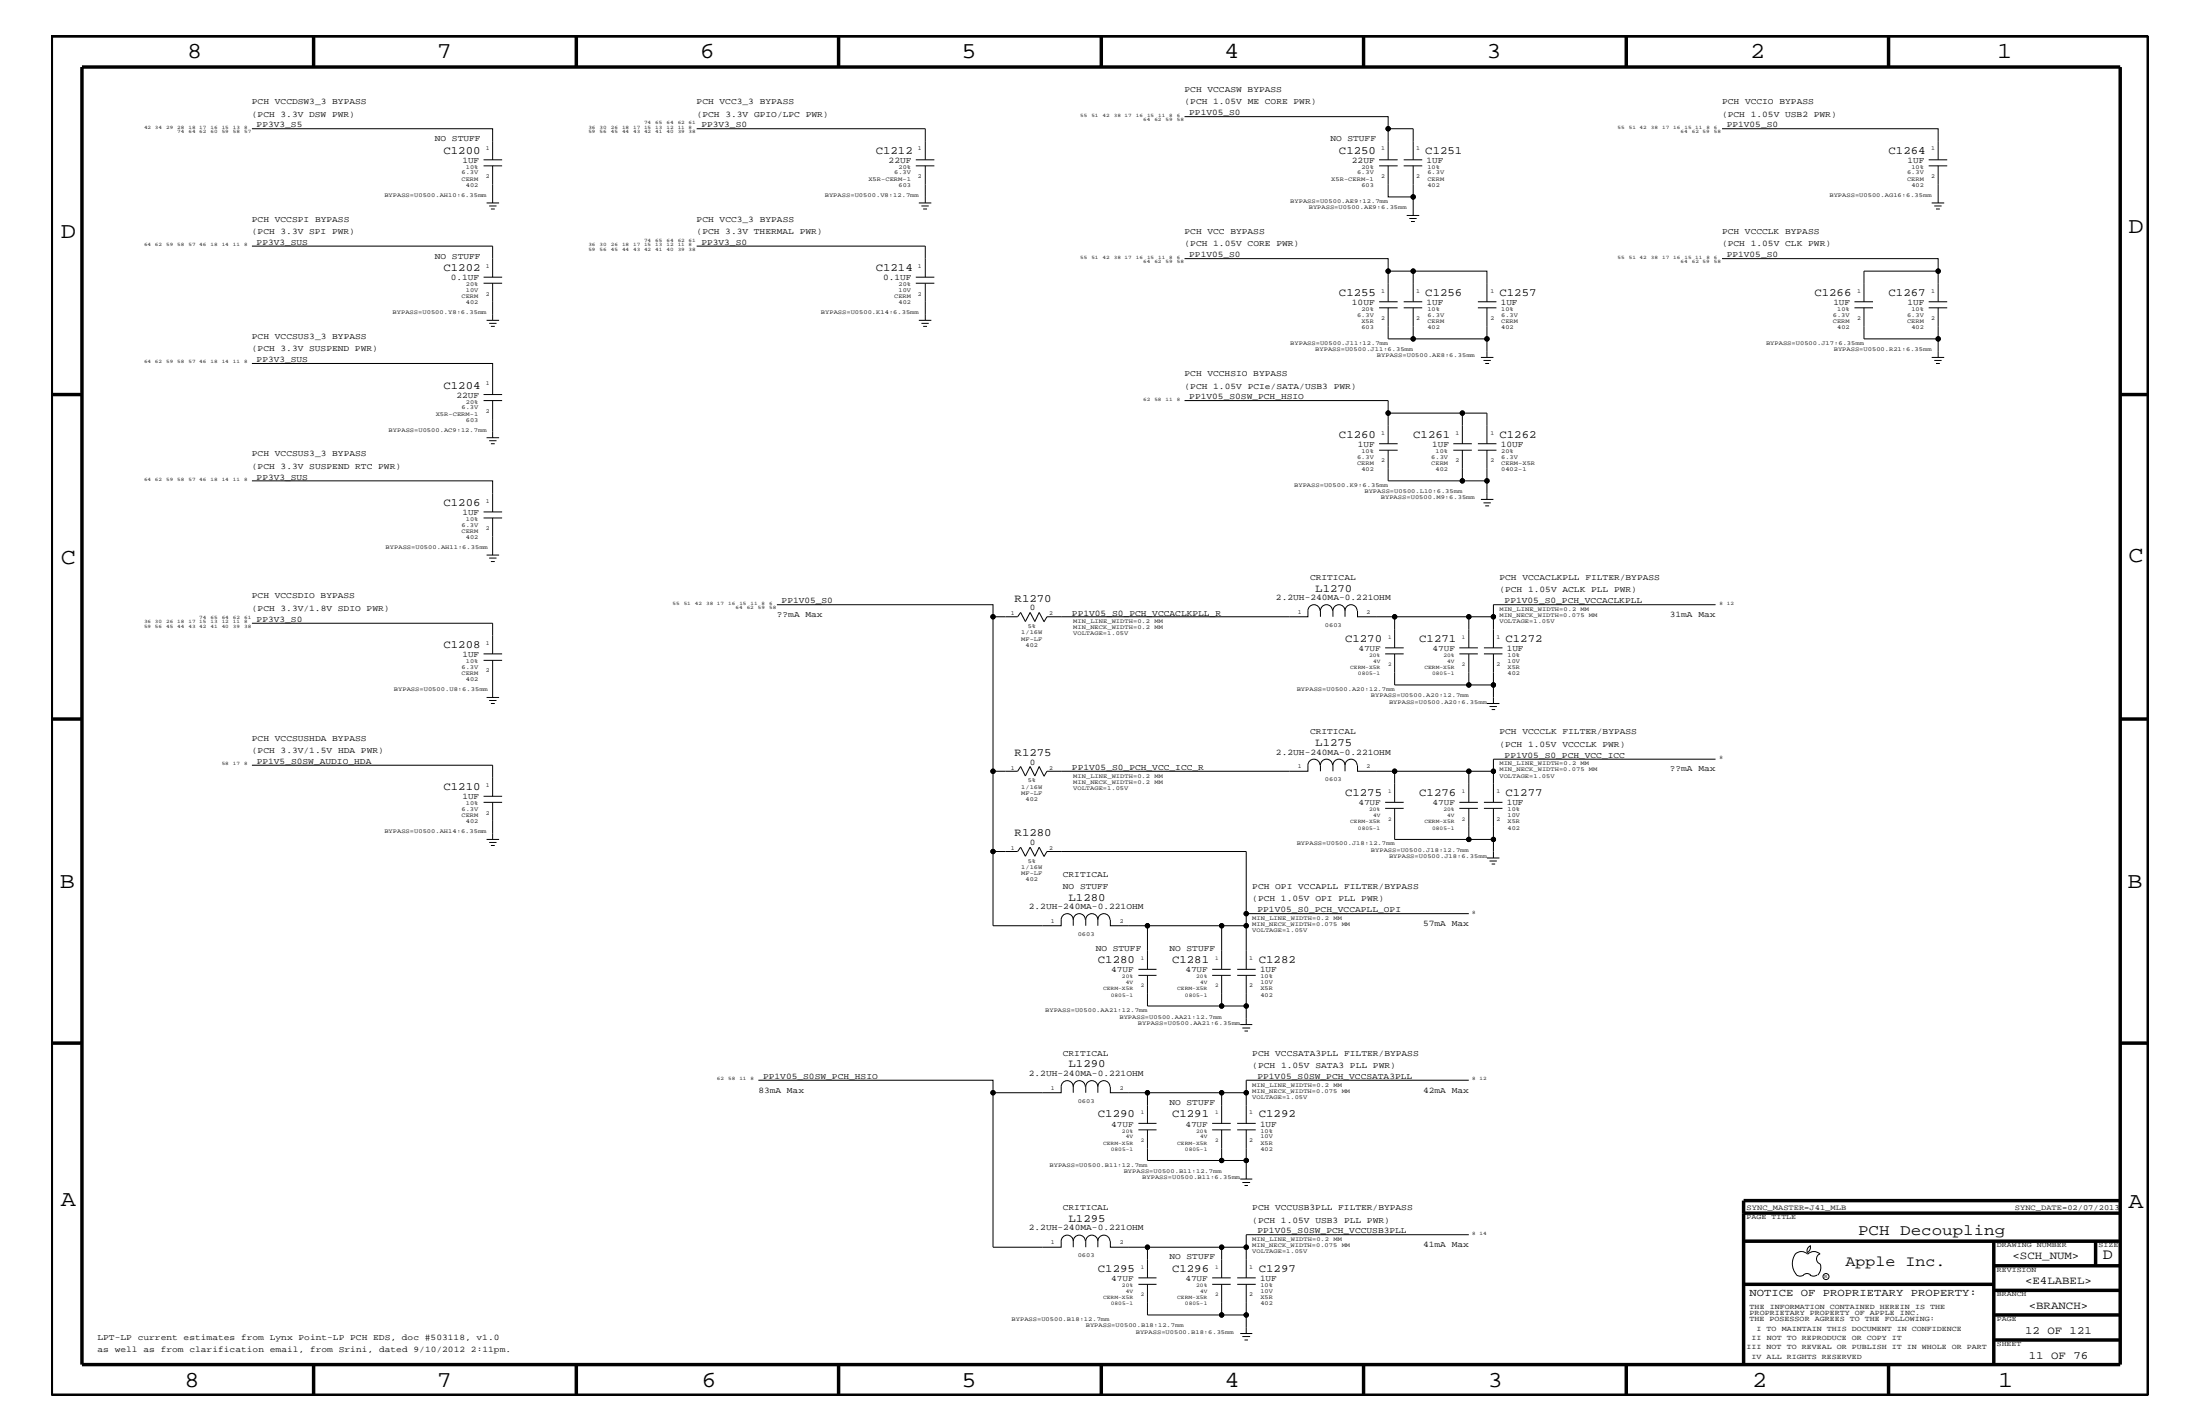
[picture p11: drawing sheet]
<svg xmlns="http://www.w3.org/2000/svg" width="432mm" height="279mm" viewBox="0 0 432 279" stroke-linecap="round" stroke-linejoin="round" font-family="sans-serif">
<g fill="none" stroke="#000" stroke-width=".2">
<path d="M49.4 25.3h47.3v6.1M94.9 32.5h3.7M94.9 31.4h3.7M95.5 39.8h2.5M96.7 32.5v7.3M136.7 25.3h44.9v6.1M179.7 32.5h3.7M179.7 31.4h3.7M180.3 39.8h2.5M181.6 32.5v7.3M232.5 22.9h40v2.4M270.7 32.5h3.6"/>
<path d="M270.7 31.4h3.6M272.5 32.5v6.1h4.9M272.5 31.4v-6.1h4.9v6.1M275.5 32.5h3.6M275.5 31.4h3.6M277.4 32.5v9.8M338 25.3h42.4v6.1M378.5 32.5h3.7M378.5 31.4h3.7M379.1 39.8h2.5M380.4 32.5v7.3M49.4 48.3h47.3v6.1"/>
<path d="M94.9 55.6h3.7M94.9 54.4h3.7M96 40.4h1.5M96.4 41h.7M96.7 55.6v7.3M136.7 48.3h44.9v6.1M179.7 55.6h3.7M179.7 54.4h3.7M180.8 40.4h1.5M181.2 41h.7M181.6 55.6v7.3M232.5 50.7h40v8.5"/>
<path d="M270.7 59.2h3.6M272.5 53.2h4.9v6M275.5 59.2h3.6M276.1 42.3h2.5M276.6 42.9h1.4M276.9 43.5h.8M277.4 53.2h14.4v6M290.1 59.2h3.6M338 50.7h42.4v2.5M364 59.2h3.6M365.8 59.2v-6h14.6v6M378.5 59.2h3.7"/>
<path d="M379.6 40.4h1.5M380 41h.7M49.4 71.3h47.3v6.1M94.9 78.6h3.7M94.9 77.4h3.7M95.5 62.9h2.5M96 63.4h1.5M96.4 64h.7M96.7 78.6v7.3M180.3 62.9h2.5M180.8 63.4h1.5M181.2 64h.7"/>
<path d="M232.5 78.6h40v8.5M270.7 60.4h3.6M272.5 60.4v6.1h4.9M275.5 60.4h3.6M277.4 60.4v6.1h14.4M290.1 60.4h3.6M290.7 70.1h2.4M291.2 70.7h1.4M291.5 71.3h.8M291.8 60.4v9.7M364 60.4h3.6M365.8 60.4v6.1h14.6"/>
<path d="M378.5 60.4h3.7M379.1 70.1h2.5M379.6 70.7h1.5M380 71.3h.7M380.4 60.4v9.7M49.4 94.3h47.3v6.1M95.5 85.9h2.5M96 86.5h1.5M96.4 87.1h.7M270.7 88.3h3.6M270.7 87.1h3.6M272.5 88.3v6h14.5"/>
<path d="M272.5 81.1h14.5M285.2 88.3h3.7M285.2 87.1h3.7M287 88.3v6h4.8M287 87.1v-6h4.8v6M290.1 87.1h3.6M290.1 88.3h3.6M290.7 98h2.4M291.2 98.7h1.4M291.5 99.3h.8M291.8 88.3v9.7M94.9 101.6h3.7"/>
<path d="M94.9 100.4h3.7M95.5 108.9h2.5M96 109.5h1.5M96.4 110.2h.7M96.7 101.6v7.3M152.5 118.6h42.4v2.4h4.8l.6-.8 1 1.7 .9-1.7 .9 1.7 .9-1.7 .9 1.7M259.1 119.8a1.19 1.19 0 0 0-1.2-1.2 1.19 1.19 0 0 0-1.2 1.2v1.2h-51.2l-.6 1M261.5 119.8a1.19 1.19 0 0 0-1.1-1.2 1.19 1.19 0 0 0-1.2 1.2v1.2M264 119.8a1.19 1.19 0 0 1 1.2-1.2 1.19 1.19 0 0 1 1.2 1.2M264 119.8a1.19 1.19 0 0 0-1.2-1.2 1.19 1.19 0 0 0-1.2 1.2v1.2M264 119.8v1.2M266.4 119.8v1.2h7.3"/>
<path d="M336.7 118.6h-43.6v2.4M49.4 122.3h47.3v6M94.9 129.6h3.7M94.9 128.3h3.7M95.5 136.8h2.5M96 137.4h1.5M96.4 138h.7M96.7 129.6v7.2M194.9 121v30.3M271.9 128.3h3.6M271.9 127.1h3.6M273.7 121h14.6v6.1"/>
<path d="M273.7 121v6.1M273.7 128.3v6.1h14.6M286.4 128.3h3.7M286.4 127.1h3.7M288.3 121h4.8v6.1M288.3 128.3v6.1h4.8M291.3 127.1h3.6M291.3 128.3h3.6M291.8 138h2.5M292.4 138.6h1.4M292.8 139.2h.7M293.1 128.3v9.7"/>
<path d="M49.4 150.1h47.3v6.1M94.9 157.4h3.7M94.9 156.2h3.7M96.7 157.4v7.3M194.9 151.3v15.8h4.8l.6-.9 1 1.8 .9-1.8 .9 1.8 .9-1.8 .9 1.8M194.9 151.3h4.8l.6-.9 1 1.9 .9-1.9 .9 1.9 .9-1.9 .9 1.9M259.1 150.1a1.19 1.19 0 0 0-1.2-1.1 1.19 1.19 0 0 0-1.2 1.1v1.2h-51.2l-.6 1M261.5 150.1a1.19 1.19 0 0 0-1.1-1.1 1.19 1.19 0 0 0-1.2 1.1v1.2M264 150.1a1.19 1.19 0 0 1 1.2-1.1 1.19 1.19 0 0 1 1.2 1.1M264 150.1a1.19 1.19 0 0 0-1.2-1.1 1.19 1.19 0 0 0-1.2 1.1v1.2M264 150.1v1.2M266.4 150.1v1.2h7.3"/>
<path d="M271.9 158.6h3.6M271.9 157.4h3.6M273.7 151.3h14.6v6.1M273.7 158.6v6.1h14.6M273.7 151.3v6.1M286.4 158.6h3.7M286.4 157.4h3.7M288.3 151.3h4.8v6.1M288.3 158.6v6.1h4.8M291.3 157.4h3.6M291.3 158.6h3.6M293.1 158.6v9.7"/>
<path d="M336.7 149h-43.6v2.3M95.5 164.7h2.5M96 165.3h1.5M96.4 165.9h.7M194.9 167.1v14.5h13.4v-1.1a1.19 1.19 0 0 1 1.2-1.2 1.19 1.19 0 0 1 1.2 1.2M204.9 168.1l.6-1h39.1v14.5M244.6 179.3h43.7M291.8 168.3h2.5M292.4 168.9h1.4M292.8 169.5h.7M210.7 180.5a1.19 1.19 0 0 1 1.1-1.2 1.19 1.19 0 0 1 1.2 1.2M210.7 180.5v1.1"/>
<path d="M215.5 180.5a1.19 1.19 0 0 0-1.2-1.2 1.19 1.19 0 0 0-1.2 1.2v1.1M215.5 180.5v1.1M215.5 180.5a1.19 1.19 0 0 1 1.2-1.2 1.19 1.19 0 0 1 1.1 1.2M217.9 180.5v1.1h7.3M223.4 190.2h3.6M223.4 191.4h3.6M225.2 181.6h14.6v8.6M225.2 181.6v8.6M225.2 191.4v6h14.6M237.9 191.4h3.7M237.9 190.2h3.7M239.8 191.4v6h4.8"/>
<path d="M239.8 181.6h4.8v8.6M242.8 190.2h3.7M242.8 191.4h3.7M244.6 191.4v9.6M148.8 211.9h46.1v2.5h13.4v-1.2a1.19 1.19 0 0 1 1.2-1.2 1.19 1.19 0 0 1 1.2 1.2M194.9 214.4v30.3h13.4v-1.2a1.19 1.19 0 0 1 1.2-1.2 1.19 1.19 0 0 1 1.2 1.2M210.7 213.2a1.19 1.19 0 0 1 1.1-1.2 1.19 1.19 0 0 1 1.2 1.2M210.7 213.2v1.2M215.5 213.2a1.19 1.19 0 0 0-1.2-1.2 1.19 1.19 0 0 0-1.2 1.2v1.2M215.5 213.2v1.2M215.5 213.2a1.19 1.19 0 0 1 1.2-1.2 1.19 1.19 0 0 1 1.1 1.2M217.9 213.2v1.2h7.3"/>
<path d="M225.2 214.4h14.6v6M225.2 214.4v6M239.8 214.4h4.8v6M243.4 201h2.4M243.8 201.7h1.6M244.3 202.3h.6M288.3 211.9h-43.7v2.5M223.4 220.4h3.6M223.4 221.7h3.6M225.2 221.7v6h14.6M237.9 221.7h3.7M237.9 220.4h3.7"/>
<path d="M239.8 221.7v6h4.8M242.8 220.4h3.7M242.8 221.7h3.7M243.4 231.3h2.4M243.8 232h1.6M244.3 232.6h.6M244.6 221.7v9.6M210.7 243.5a1.19 1.19 0 0 1 1.1-1.2 1.19 1.19 0 0 1 1.2 1.2M210.7 243.5v1.2M215.5 243.5a1.19 1.19 0 0 0-1.2-1.2 1.19 1.19 0 0 0-1.2 1.2v1.2M215.5 243.5v1.2M215.5 243.5a1.19 1.19 0 0 1 1.2-1.2 1.19 1.19 0 0 1 1.1 1.2"/>
<path d="M217.9 243.5v1.2h7.3v6M223.4 250.7h3.6M223.4 252h3.6M225.2 244.7h14.6M225.2 252v6h14.6M237.9 252h3.7M237.9 250.7h3.7M239.8 252v6h4.8M239.8 250.7v-6h4.8v6M242.8 250.7h3.7M242.8 252h3.7M244.6 252v9.6"/>
<path d="M288.3 242.3h-43.7v2.4M352.3 246.1a1.69 1.69 0 0 1 2.5 0M352.4 246a3.3 3.3 0 0 0 .2 4.1M352.6 250.2l.7 .2 .7-.2M354 250.2l.7-.3 .7 .3M354.8 246.1a1.69 1.69 0 0 1 2.4 0M355.2 250.2l.7 .2 .7-.2M355.3 244.4v.3a1.18 1.18 0 0 1-.6 1.1M355.4 244.4a.99 .99 0 0 0-.6 1.4M357.2 246a1.04 1.04 0 0 0-.7 1 1.04 1.04 0 0 0 .7 1M357.3 248l.1 .7a2.11 2.11 0 0 1-.6 1.5M243.4 261.6h2.4"/>
<path d="M243.8 262.2h1.6M244.3 262.9h.6"/>
<circle cx="272.5" cy="25.3" r=".42"/>
<circle cx="277.4" cy="38.6" r=".42"/>
<circle cx="272.5" cy="53.2" r=".42"/>
<circle cx="277.4" cy="53.2" r=".42"/>
<circle cx="380.4" cy="53.2" r=".42"/>
<circle cx="277.4" cy="66.5" r=".42"/>
<circle cx="291.8" cy="66.5" r=".42"/>
<circle cx="380.4" cy="66.5" r=".42"/>
<circle cx="272.5" cy="81.1" r=".42"/>
<circle cx="287" cy="81.1" r=".42"/>
<circle cx="287" cy="94.3" r=".42"/>
<circle cx="291.8" cy="94.3" r=".42"/>
<circle cx="194.9" cy="121" r=".42"/>
<circle cx="273.7" cy="121" r=".42"/>
<circle cx="288.3" cy="121" r=".42"/>
<circle cx="288.3" cy="134.4" r=".42"/>
<circle cx="293.1" cy="134.4" r=".42"/>
<circle cx="293.1" cy="121" r=".42"/>
<circle cx="194.9" cy="151.3" r=".42"/>
<circle cx="273.7" cy="151.3" r=".42"/>
<circle cx="288.3" cy="151.3" r=".42"/>
<circle cx="293.1" cy="151.3" r=".42"/>
<circle cx="194.9" cy="167.1" r=".42"/>
<circle cx="244.6" cy="179.3" r=".42"/>
<circle cx="288.3" cy="164.7" r=".42"/>
<circle cx="293.1" cy="164.7" r=".42"/>
<circle cx="225.2" cy="181.6" r=".42"/>
<circle cx="239.8" cy="181.6" r=".42"/>
<circle cx="239.8" cy="197.4" r=".42"/>
<circle cx="244.6" cy="181.6" r=".42"/>
<circle cx="244.6" cy="197.4" r=".42"/>
<circle cx="194.9" cy="214.4" r=".42"/>
<circle cx="225.2" cy="214.4" r=".42"/>
<circle cx="239.8" cy="214.4" r=".42"/>
<circle cx="244.6" cy="214.4" r=".42"/>
<circle cx="239.8" cy="227.7" r=".42"/>
<circle cx="244.6" cy="227.7" r=".42"/>
<circle cx="225.2" cy="244.7" r=".42"/>
<circle cx="239.8" cy="258" r=".42"/>
<circle cx="239.8" cy="244.7" r=".42"/>
<circle cx="244.6" cy="244.7" r=".42"/>
<circle cx="244.6" cy="258" r=".42"/>
<circle cx="358.4" cy="250.5" r=".59"/>
</g>
<g fill="none" stroke="#000" stroke-width=".68" stroke-linecap="butt">
<path d="M10.1 7.1h411.5v266.7h-411.5zM16.1 13.2h400v254.5h-400zM61.6 7.1v6.1M113.1 7.1v6.1M164.6 7.1v6.1M216.2 7.1v6.1M267.6 7.1v6.1M319.2 7.1v6.1M370.7 7.1v6.1M10.1 77.4h6M416.1 77.4h5.5M10.1 141.1h6"/>
<path d="M416.1 141.1h5.5M10.1 204.7h6M416.1 204.7h5.5M342.2 238h73.9M416.1 235.6h-73.9v32.1M342.2 243.5h73.9M342.2 252h49.1M391.3 258h24.8M391.3 253.2h24.8M391.3 248.4h24.8M391.3 243.5v24.2M411.3 243.5v4.9"/>
<path d="M61.6 267.7v6.1M113.1 267.7v6.1M164.6 267.7v6.1M216.2 268v5.8M267.6 267.7v6.1M319.2 267.7v6.1M370.7 267.7v6.1M391.3 262.9h24.8"/>
</g>
<g fill="#000">
<circle cx="272.5" cy="25.3" r=".42"/>
<circle cx="277.4" cy="38.6" r=".42"/>
<circle cx="272.5" cy="53.2" r=".42"/>
<circle cx="277.4" cy="53.2" r=".42"/>
<circle cx="380.4" cy="53.2" r=".42"/>
<circle cx="277.4" cy="66.5" r=".42"/>
<circle cx="291.8" cy="66.5" r=".42"/>
<circle cx="380.4" cy="66.5" r=".42"/>
<circle cx="272.5" cy="81.1" r=".42"/>
<circle cx="287" cy="81.1" r=".42"/>
<circle cx="287" cy="94.3" r=".42"/>
<circle cx="291.8" cy="94.3" r=".42"/>
<circle cx="194.9" cy="121" r=".42"/>
<circle cx="273.7" cy="121" r=".42"/>
<circle cx="288.3" cy="121" r=".42"/>
<circle cx="288.3" cy="134.4" r=".42"/>
<circle cx="293.1" cy="134.4" r=".42"/>
<circle cx="293.1" cy="121" r=".42"/>
<circle cx="194.9" cy="151.3" r=".42"/>
<circle cx="273.7" cy="151.3" r=".42"/>
<circle cx="288.3" cy="151.3" r=".42"/>
<circle cx="293.1" cy="151.3" r=".42"/>
<circle cx="194.9" cy="167.1" r=".42"/>
<circle cx="244.6" cy="179.3" r=".42"/>
<circle cx="288.3" cy="164.7" r=".42"/>
<circle cx="293.1" cy="164.7" r=".42"/>
<circle cx="225.2" cy="181.6" r=".42"/>
<circle cx="239.8" cy="181.6" r=".42"/>
<circle cx="239.8" cy="197.4" r=".42"/>
<circle cx="244.6" cy="181.6" r=".42"/>
<circle cx="244.6" cy="197.4" r=".42"/>
<circle cx="194.9" cy="214.4" r=".42"/>
<circle cx="225.2" cy="214.4" r=".42"/>
<circle cx="239.8" cy="214.4" r=".42"/>
<circle cx="244.6" cy="214.4" r=".42"/>
<circle cx="239.8" cy="227.7" r=".42"/>
<circle cx="244.6" cy="227.7" r=".42"/>
<circle cx="225.2" cy="244.7" r=".42"/>
<circle cx="239.8" cy="258" r=".42"/>
<circle cx="239.8" cy="244.7" r=".42"/>
<circle cx="244.6" cy="244.7" r=".42"/>
<circle cx="244.6" cy="258" r=".42"/>
</g>
<g font-size="4.5">
<text x="36.7" y="11.5">8</text>
<text x="85.8" y="11.5">7</text>
<text x="137.3" y="11.5">6</text>
<text x="188.7" y="11.5">5</text>
<text x="240.3" y="11.5">4</text>
<text x="291.8" y="11.5">3</text>
<text x="343.5" y="11.5">2</text>
<text x="392" y="11.5">1</text>
<text x="11.9" y="46.8">D</text>
<text x="417.7" y="45.7">D</text>
<text x="11.9" y="110.6">C</text>
<text x="417.8" y="110.3">C</text>
<text x="11.8" y="174.3">B</text>
<text x="417.6" y="174.2">B</text>
<text x="11.9" y="236.7">A</text>
<text x="417.8" y="237.1">A</text>
<text x="36.2" y="272.1">8</text>
<text x="85.8" y="272.1">7</text>
<text x="137.7" y="272.1">6</text>
<text x="188.7" y="272.1">5</text>
<text x="240.4" y="272.1">4</text>
<text x="292" y="272.1">3</text>
<text x="343.9" y="272.1">2</text>
<text x="392.2" y="272.1">1</text>
</g>
<g font-size="3">
<text x="364.7" y="242.3">PCH Decoupling</text>
<text x="362.2" y="248.4">Apple Inc.</text>
<text x="412.7" y="247.1">D</text>
</g>
<g font-size="2.2">
<text x="87" y="30.2">C1200</text>
<text x="171.9" y="30.2">C1212</text>
<text x="262.8" y="30.2">C1250</text>
<text x="279.7" y="30.2">C1251</text>
<text x="370.7" y="30.2">C1264</text>
<text x="87" y="53.2">C1202</text>
<text x="171.9" y="53.2">C1214</text>
<text x="262.8" y="58">C1255</text>
<text x="279.7" y="58">C1256</text>
<text x="294.3" y="58">C1257</text>
<text x="356.1" y="58">C1266</text>
<text x="370.7" y="58">C1267</text>
<text x="87" y="76.2">C1204</text>
<text x="262.8" y="85.9">C1260</text>
<text x="277.4" y="85.9">C1261</text>
<text x="294.3" y="85.9">C1262</text>
<text x="87" y="99.3">C1206</text>
<text x="199.1" y="118.1">R1270</text>
<text x="258.1" y="116.1">L1270</text>
<text x="264" y="125.9">C1270</text>
<text x="278.6" y="125.9">C1271</text>
<text x="295.5" y="125.9">C1272</text>
<text x="87" y="127.1">C1208</text>
<text x="199.1" y="148.4">R1275</text>
<text x="258.1" y="146.4">L1275</text>
<text x="87" y="155">C1210</text>
<text x="264" y="156.2">C1275</text>
<text x="278.6" y="156.2">C1276</text>
<text x="295.5" y="156.2">C1277</text>
<text x="199.1" y="164.1">R1280</text>
<text x="209.7" y="176.7">L1280</text>
<text x="215.5" y="188.9">C1280</text>
<text x="230" y="188.9">C1281</text>
<text x="247.1" y="188.9">C1282</text>
<text x="209.7" y="209.4">L1290</text>
<text x="215.5" y="219.2">C1290</text>
<text x="230" y="219.2">C1291</text>
<text x="247.1" y="219.2">C1292</text>
<text x="209.7" y="239.7">L1295</text>
<text x="215.5" y="249.5">C1295</text>
<text x="230" y="249.5">C1296</text>
<text x="247.1" y="249.5">C1297</text>
<text x="395" y="247.1">&lt;SCH_NUM&gt;</text>
<text x="397.5" y="252">&lt;E4LABEL&gt;</text>
<text x="398.2" y="256.8">&lt;BRANCH&gt;</text>
<text x="397.5" y="261.6">12 OF 121</text>
<text x="398.2" y="266.6">11 OF 76</text>
</g>
<text font-size="2.1" x="343.4" y="254.4">NOTICE OF PROPRIETARY PROPERTY:</text>
<g font-size="1.7">
<text x="232.5" y="18">PCH VCCASW BYPASS</text>
<text x="49.4" y="22.9">(PCH 3.3V DSW PWR)</text>
<text x="49.4" y="20.4">PCH VCCDSW3_3 BYPASS</text>
<text x="136.7" y="20.4">PCH VCC3_3 BYPASS</text>
<text x="136.7" y="22.9">(PCH 3.3V GPIO/LPC PWR)</text>
<text x="232.5" y="20.4">(PCH 1.05V ME CORE PWR)</text>
<text x="233.4" y="22.6">PP1V05_S0</text>
<text x="338" y="22.9">(PCH 1.05V USB2 PWR)</text>
<text x="338" y="20.4">PCH VCCIO BYPASS</text>
<text x="50.4" y="25">PP3V3_S5</text>
<text x="85.3" y="27.7">NO STUFF</text>
<text x="137.7" y="25">PP3V3_S0</text>
<text x="261.1" y="27.7">NO STUFF</text>
<text x="338.9" y="25">PP1V05_S0</text>
<text x="90.8" y="31.9">1UF</text>
<text x="174.4" y="31.9">22UF</text>
<text x="265.3" y="31.9">22UF</text>
<text x="280" y="31.9">1UF</text>
<text x="374.4" y="31.9">1UF</text>
<text x="49.4" y="45.9">(PCH 3.3V SPI PWR)</text>
<text x="49.4" y="43.5">PCH VCCSPI BYPASS</text>
<text x="136.7" y="43.5">PCH VCC3_3 BYPASS</text>
<text x="136.7" y="45.9">(PCH 3.3V THERMAL PWR)</text>
<text x="232.5" y="45.9">PCH VCC BYPASS</text>
<text x="338" y="45.9">PCH VCCCLK BYPASS</text>
<text x="50.4" y="48">PP3V3_SUS</text>
<text x="85.3" y="50.7">NO STUFF</text>
<text x="137.7" y="48">PP3V3_S0</text>
<text x="232.5" y="48.3">(PCH 1.05V CORE PWR)</text>
<text x="233.4" y="50.5">PP1V05_S0</text>
<text x="338" y="48.3">(PCH 1.05V CLK PWR)</text>
<text x="338.9" y="50.5">PP1V05_S0</text>
<text x="88.5" y="55">0.1UF</text>
<text x="173.3" y="55">0.1UF</text>
<text x="265.3" y="59.8">10UF</text>
<text x="280" y="59.8">1UF</text>
<text x="294.6" y="59.8">1UF</text>
<text x="359.8" y="59.8">1UF</text>
<text x="374.4" y="59.8">1UF</text>
<text x="49.4" y="68.9">(PCH 3.3V SUSPEND PWR)</text>
<text x="49.4" y="66.5">PCH VCCSUS3_3 BYPASS</text>
<text x="50.4" y="71.1">PP3V3_SUS</text>
<text x="232.5" y="73.8">PCH VCCHSIO BYPASS</text>
<text x="232.5" y="76.2">(PCH 1.05V PCIe/SATA/USB3 PWR)</text>
<text x="89.6" y="78">22UF</text>
<text x="233.4" y="78.3">PP1V05_S0SW_PCH_HSIO</text>
<text x="49.4" y="89.5">PCH VCCSUS3_3 BYPASS</text>
<text x="266.5" y="87.7">1UF</text>
<text x="281.1" y="87.7">1UF</text>
<text x="294.6" y="87.7">10UF</text>
<text x="49.4" y="92">(PCH 3.3V SUSPEND RTC PWR)</text>
<text x="50.4" y="94.2">PP3V3_SUS</text>
<text x="90.8" y="101">1UF</text>
<text x="257.1" y="113.7">CRITICAL</text>
<text x="294.3" y="113.7">PCH VCCACLKPLL FILTER/BYPASS</text>
<text x="49.4" y="117.4">PCH VCCSDIO BYPASS</text>
<text x="49.4" y="119.8">(PCH 3.3V/1.8V SDIO PWR)</text>
<text x="153.4" y="118.4">PP1V05_S0</text>
<text x="202.1" y="119.7">0</text>
<text x="250.4" y="117.8">2.2UH-240MA-0.221OHM</text>
<text x="294.3" y="116.2">(PCH 1.05V ACLK PLL PWR)</text>
<text x="295.3" y="118.4">PP1V05_S0_PCH_VCCACLKPLL</text>
<text x="50.4" y="122">PP3V3_S0</text>
<text x="152.5" y="121">??mA Max</text>
<text x="210.4" y="120.8">PP1V05_S0_PCH_VCCACLKPLL_R</text>
<text x="327.7" y="121">31mA Max</text>
<text x="90.8" y="128.9">1UF</text>
<text x="295.7" y="127.7">1UF</text>
<text x="49.4" y="145.3">PCH VCCSUSHDA BYPASS</text>
<text x="49.4" y="147.7">(PCH 3.3V/1.5V HDA PWR)</text>
<text x="50.4" y="149.9">PP1V5_S0SW_AUDIO_HDA</text>
<text x="250.4" y="148.1">2.2UH-240MA-0.221OHM</text>
<text x="257.1" y="144">CRITICAL</text>
<text x="294.3" y="146.5">(PCH 1.05V VCCCLK PWR)</text>
<text x="294.3" y="144">PCH VCCCLK FILTER/BYPASS</text>
<text x="295.3" y="148.7">PP1V05_S0_PCH_VCC_ICC</text>
<text x="202.1" y="150.1">0</text>
<text x="210.4" y="151.1">PP1V05_S0_PCH_VCC_ICC_R</text>
<text x="327.7" y="151.3">??mA Max</text>
<text x="90.8" y="156.8">1UF</text>
<text x="295.7" y="158">1UF</text>
<text x="202.1" y="165.8">0</text>
<text x="208.6" y="172">CRITICAL</text>
<text x="201.9" y="178.4">2.2UH-240MA-0.221OHM</text>
<text x="208.6" y="174.4">NO STUFF</text>
<text x="245.8" y="176.8">(PCH 1.05V OPI PLL PWR)</text>
<text x="245.8" y="174.4">PCH OPI VCCAPLL FILTER/BYPASS</text>
<text x="246.8" y="179">PP1V05_S0_PCH_VCCAPLL_OPI</text>
<text x="279.3" y="181.6">57mA Max</text>
<text x="215.1" y="186.5">NO STUFF</text>
<text x="229.5" y="186.5">NO STUFF</text>
<text x="247.3" y="190.8">1UF</text>
<text x="208.6" y="207.1">CRITICAL</text>
<text x="245.8" y="209.6">(PCH 1.05V SATA3 PLL PWR)</text>
<text x="245.8" y="207.1">PCH VCCSATA3PLL FILTER/BYPASS</text>
<text x="148.8" y="214.4">83mA Max</text>
<text x="149.8" y="211.7">PP1V05_S0SW_PCH_HSIO</text>
<text x="201.9" y="211.1">2.2UH-240MA-0.221OHM</text>
<text x="246.8" y="211.7">PP1V05_S0SW_PCH_VCCSATA3PLL</text>
<text x="279.3" y="214.4">42mA Max</text>
<text x="229.5" y="216.9">NO STUFF</text>
<text x="247.3" y="221.1">1UF</text>
<text x="208.6" y="237.4">CRITICAL</text>
<text x="245.8" y="239.9">(PCH 1.05V USB3 PLL PWR)</text>
<text x="245.8" y="237.4">PCH VCCUSB3PLL FILTER/BYPASS</text>
<text x="201.9" y="241.4">2.2UH-240MA-0.221OHM</text>
<text x="246.8" y="242">PP1V05_S0SW_PCH_VCCUSB3PLL</text>
<text x="279.3" y="244.7">41mA Max</text>
<text x="229.5" y="247.1">NO STUFF</text>
<text x="247.3" y="251.4">1UF</text>
<text x="19.1" y="262.9">LPT-LP current estimates from Lynx Point-LP PCH EDS, doc #503118, v1.0</text>
<text x="19.1" y="265.3">as well as from clarification email, from Srini, dated 9/10/2012 2:11pm.</text>
</g>
<g font-size="1.6">
<text x="266.6" y="127.7">47UF</text>
<text x="281.2" y="127.7">47UF</text>
<text x="266.6" y="158">47UF</text>
<text x="281.2" y="158">47UF</text>
<text x="218.1" y="190.8">47UF</text>
<text x="232.7" y="190.8">47UF</text>
<text x="218.1" y="221.1">47UF</text>
<text x="232.7" y="221.1">47UF</text>
<text x="218.1" y="251.4">47UF</text>
<text x="232.7" y="251.4">47UF</text>
</g>
<g font-size="1.5">
<text x="342.8" y="237.4">SYNC_MASTER=J41_MLB</text>
<text x="395.5" y="237.4">SYNC_DATE=02/07/2013</text>
</g>
<g font-size="1.4">
<text x="342.8" y="239.2">PAGE TITLE</text>
<text x="391.9" y="244.7">DRAWING NUMBER</text>
<text x="411.9" y="244.7">SIZE</text>
<text x="391.9" y="249.5">REVISION</text>
<text x="343.4" y="256.8">THE INFORMATION CONTAINED HEREIN IS THE</text>
<text x="391.9" y="254.4">BRANCH</text>
<text x="343.4" y="259.3">THE POSESSOR AGREES TO THE FOLLOWING:</text>
<text x="343.4" y="258">PROPRIETARY PROPERTY OF APPLE INC.</text>
<text x="343.8" y="262.9">II NOT TO REPRODUCE OR COPY IT</text>
<text x="344.8" y="261.1">I TO MAINTAIN THIS DOCUMENT IN CONFIDENCE</text>
<text x="391.9" y="259.3">PAGE</text>
<text x="342.8" y="264.7">III NOT TO REVEAL OR PUBLISH IT IN WHOLE OR PART</text>
<text x="343.8" y="266.6">IV ALL RIGHTS RESERVED</text>
<text x="391.9" y="264.1">SHEET</text>
</g>
<g font-size="1.2">
<text x="95.3" y="29.5">1</text>
<text x="180.2" y="29.5">1</text>
<text x="271.1" y="29.5">1</text>
<text x="278" y="29.5">1</text>
<text x="379.1" y="29.5">1</text>
<text x="90.6" y="34.2">6.3V</text>
<text x="90.6" y="35.5">CERM</text>
<text x="91.4" y="33.1">10%</text>
<text x="95.3" y="35">2</text>
<text x="170.4" y="35.5">X5R-CERM-1</text>
<text x="175.5" y="34.2">6.3V</text>
<text x="176.4" y="33.1">20%</text>
<text x="180.2" y="35">2</text>
<text x="261.3" y="35.5">X5R-CERM-1</text>
<text x="266.4" y="34.2">6.3V</text>
<text x="267.2" y="33.1">20%</text>
<text x="271.1" y="35">2</text>
<text x="278" y="35">2</text>
<text x="280.2" y="33.1">10%</text>
<text x="280.2" y="34.2">6.3V</text>
<text x="280.2" y="35.5">CERM</text>
<text x="374.3" y="35.5">CERM</text>
<text x="374.3" y="34.2">6.3V</text>
<text x="375.2" y="33.1">10%</text>
<text x="379.1" y="35">2</text>
<text x="75.4" y="38.6">BYPASS=U0500.AH10:6.35mm</text>
<text x="91.4" y="36.7">402</text>
<text x="161.9" y="38.6">BYPASS=U0500.V8:12.7mm</text>
<text x="176.4" y="36.7">603</text>
<text x="253.2" y="39.8">BYPASS=U0500.AE9:12.7mm</text>
<text x="256.9" y="41">BYPASS=U0500.AE9:6.35mm</text>
<text x="267.2" y="36.7">603</text>
<text x="280.2" y="36.7">402</text>
<text x="359.1" y="38.6">BYPASS=U0500.AG16:6.35mm</text>
<text x="375.2" y="36.7">402</text>
<text x="95.3" y="52.5">1</text>
<text x="180.2" y="52.5">1</text>
<text x="90.6" y="58.5">CERM</text>
<text x="91.4" y="59.7">402</text>
<text x="91.4" y="56.2">20%</text>
<text x="91.4" y="57.3">10V</text>
<text x="95.3" y="58">2</text>
<text x="175.5" y="58.5">CERM</text>
<text x="176.4" y="59.7">402</text>
<text x="176.4" y="57.3">10V</text>
<text x="176.4" y="56.2">20%</text>
<text x="180.2" y="58">2</text>
<text x="271.1" y="57.4">1</text>
<text x="278" y="57.4">1</text>
<text x="292.5" y="57.4">1</text>
<text x="364.5" y="57.4">1</text>
<text x="379.1" y="57.4">1</text>
<text x="77" y="61.7">BYPASS=U0500.Y8:6.35mm</text>
<text x="161.1" y="61.7">BYPASS=U0500.K14:6.35mm</text>
<text x="266.4" y="62.2">6.3V</text>
<text x="267.2" y="61.1">20%</text>
<text x="267.2" y="64.5">603</text>
<text x="267.2" y="63.4">X5R</text>
<text x="271.1" y="62.9">2</text>
<text x="278" y="62.9">2</text>
<text x="280.2" y="64.5">402</text>
<text x="280.2" y="61.1">10%</text>
<text x="280.2" y="62.2">6.3V</text>
<text x="280.2" y="63.4">CERM</text>
<text x="292.5" y="62.9">2</text>
<text x="294.6" y="61.1">10%</text>
<text x="294.6" y="64.5">402</text>
<text x="294.6" y="62.2">6.3V</text>
<text x="294.6" y="63.4">CERM</text>
<text x="359.7" y="62.2">6.3V</text>
<text x="359.7" y="63.4">CERM</text>
<text x="360.6" y="64.5">402</text>
<text x="360.6" y="61.1">10%</text>
<text x="364.5" y="62.9">2</text>
<text x="374.3" y="62.2">6.3V</text>
<text x="374.3" y="63.4">CERM</text>
<text x="375.2" y="64.5">402</text>
<text x="375.2" y="61.1">10%</text>
<text x="379.1" y="62.9">2</text>
<text x="253.2" y="67.7">BYPASS=U0500.J11:12.7mm</text>
<text x="258.1" y="68.9">BYPASS=U0500.J11:6.35mm</text>
<text x="270.3" y="70.1">BYPASS=U0500.AE8:6.35mm</text>
<text x="346.6" y="67.7">BYPASS=U0500.J17:6.35mm</text>
<text x="359.9" y="68.9">BYPASS=U0500.R21:6.35mm</text>
<text x="95.3" y="75.6">1</text>
<text x="85.5" y="81.6">X5R-CERM-1</text>
<text x="90.6" y="80.3">6.3V</text>
<text x="91.4" y="79.2">20%</text>
<text x="91.4" y="82.7">603</text>
<text x="95.3" y="81.1">2</text>
<text x="76.3" y="84.7">BYPASS=U0500.AC9:12.7mm</text>
<text x="267.2" y="88.9">10%</text>
<text x="271.1" y="85.3">1</text>
<text x="281.8" y="88.9">10%</text>
<text x="285.7" y="85.3">1</text>
<text x="292.5" y="85.3">1</text>
<text x="294.6" y="88.9">20%</text>
<text x="254" y="95.6">BYPASS=U0500.K9:6.35mm</text>
<text x="266.4" y="90">6.3V</text>
<text x="266.4" y="91.2">CERM</text>
<text x="267.2" y="92.4">402</text>
<text x="271.1" y="90.7">2</text>
<text x="280.9" y="91.2">CERM</text>
<text x="280.9" y="90">6.3V</text>
<text x="281.8" y="92.4">402</text>
<text x="285.7" y="90.7">2</text>
<text x="292.5" y="90.7">2</text>
<text x="294.6" y="91.2">CERM-X5R</text>
<text x="294.6" y="90">6.3V</text>
<text x="294.6" y="92.4">0402-1</text>
<text x="95.3" y="98.7">1</text>
<text x="267.8" y="96.8">BYPASS=U0500.L10:6.35mm</text>
<text x="271" y="98">BYPASS=U0500.M9:6.35mm</text>
<text x="75.7" y="107.8">BYPASS=U0500.AH11:6.35mm</text>
<text x="90.6" y="104.6">CERM</text>
<text x="90.6" y="103.3">6.3V</text>
<text x="91.4" y="105.8">402</text>
<text x="91.4" y="102.2">10%</text>
<text x="95.3" y="104.1">2</text>
<text x="294.3" y="119.8">MIN_LINE_WIDTH=0.2</text>
<text x="310.2" y="119.8">MM</text>
<text x="198.4" y="120.7">1</text>
<text x="200.4" y="125.7">MF-LF</text>
<text x="200.4" y="124.4">1/16W</text>
<text x="201.7" y="123.2">5%</text>
<text x="205.9" y="120.7">2</text>
<text x="210.7" y="124.7">VOLTAGE=1.05V</text>
<text x="210.7" y="123.5">MIN_NECK_WIDTH=0.2</text>
<text x="210.7" y="122.3">MIN_LINE_WIDTH=0.2</text>
<text x="226.6" y="123.5">MM</text>
<text x="226.6" y="122.3">MM</text>
<text x="254.8" y="120.4">1</text>
<text x="260.1" y="123">0603</text>
<text x="268.2" y="120.4">2</text>
<text x="293.7" y="125.3">1</text>
<text x="294.3" y="121">MIN_NECK_WIDTH=0.075</text>
<text x="294.3" y="122.3">VOLTAGE=1.05V</text>
<text x="311.8" y="121">MM</text>
<text x="90.6" y="131.3">6.3V</text>
<text x="91.4" y="130.2">10%</text>
<text x="95.3" y="131.9">2</text>
<text x="95.3" y="126.5">1</text>
<text x="201.3" y="126.9">402</text>
<text x="293.7" y="130.8">2</text>
<text x="295.9" y="131.3">X5R</text>
<text x="295.9" y="128.9">10%</text>
<text x="295.9" y="130">10V</text>
<text x="77.3" y="135.7">BYPASS=U0500.U8:6.35mm</text>
<text x="90.6" y="132.4">CERM</text>
<text x="91.4" y="133.6">402</text>
<text x="254.5" y="135.6">BYPASS=U0500.A20:12.7mm</text>
<text x="269.1" y="136.8">BYPASS=U0500.A20:12.7mm</text>
<text x="295.9" y="132.4">402</text>
<text x="272.6" y="138">BYPASS=U0500.A20:6.35mm</text>
<text x="95.3" y="154.4">1</text>
<text x="198.4" y="151">1</text>
<text x="200.4" y="154.7">1/16W</text>
<text x="200.4" y="156">MF-LF</text>
<text x="201.7" y="153.5">5%</text>
<text x="205.9" y="151">2</text>
<text x="210.7" y="155">VOLTAGE=1.05V</text>
<text x="210.7" y="152.6">MIN_LINE_WIDTH=0.2</text>
<text x="210.7" y="153.8">MIN_NECK_WIDTH=0.2</text>
<text x="226.6" y="152.6">MM</text>
<text x="226.6" y="153.8">MM</text>
<text x="254.8" y="150.7">1</text>
<text x="260.1" y="153.3">0603</text>
<text x="268.2" y="150.7">2</text>
<text x="293.7" y="155.6">1</text>
<text x="294.3" y="151.3">MIN_NECK_WIDTH=0.075</text>
<text x="294.3" y="152.6">VOLTAGE=1.05V</text>
<text x="294.3" y="150.1">MIN_LINE_WIDTH=0.2</text>
<text x="310.2" y="150.1">MM</text>
<text x="311.8" y="151.3">MM</text>
<text x="90.6" y="159.1">6.3V</text>
<text x="90.6" y="160.3">CERM</text>
<text x="91.4" y="158">10%</text>
<text x="91.4" y="161.6">402</text>
<text x="95.3" y="159.9">2</text>
<text x="201.3" y="157.2">402</text>
<text x="293.7" y="161.1">2</text>
<text x="295.9" y="160.3">10V</text>
<text x="295.9" y="159.2">10%</text>
<text x="295.9" y="161.6">X5R</text>
<text x="75.4" y="163.5">BYPASS=U0500.AH14:6.35mm</text>
<text x="198.4" y="166.7">1</text>
<text x="205.9" y="166.7">2</text>
<text x="254.5" y="165.9">BYPASS=U0500.J18:12.7mm</text>
<text x="269.1" y="167.1">BYPASS=U0500.J18:12.7mm</text>
<text x="295.9" y="162.8">402</text>
<text x="200.4" y="171.7">MF-LF</text>
<text x="200.4" y="170.5">1/16W</text>
<text x="201.3" y="172.9">402</text>
<text x="201.7" y="169.3">5%</text>
<text x="272.6" y="168.3">BYPASS=U0500.J18:6.35mm</text>
<text x="206.2" y="181">1</text>
<text x="211.5" y="183.6">0603</text>
<text x="219.8" y="181">2</text>
<text x="245.8" y="182.9">VOLTAGE=1.05V</text>
<text x="245.8" y="180.5">MIN_LINE_WIDTH=0.2</text>
<text x="245.8" y="181.6">MIN_NECK_WIDTH=0.075</text>
<text x="261.7" y="180.5">MM</text>
<text x="263.3" y="181.6">MM</text>
<text x="245.2" y="188.3">1</text>
<text x="247.4" y="192">10%</text>
<text x="245.2" y="193.7">2</text>
<text x="247.4" y="194.3">X5R</text>
<text x="247.4" y="195.5">402</text>
<text x="247.4" y="193.1">10V</text>
<text x="205.1" y="198.7">BYPASS=U0500.AA21:12.7mm</text>
<text x="219.7" y="199.8">BYPASS=U0500.AA21:12.7mm</text>
<text x="223.4" y="201">BYPASS=U0500.AA21:6.35mm</text>
<text x="206.2" y="213.8">1</text>
<text x="219.8" y="213.8">2</text>
<text x="245.8" y="215.6">VOLTAGE=1.05V</text>
<text x="245.8" y="213.2">MIN_LINE_WIDTH=0.2</text>
<text x="245.8" y="214.4">MIN_NECK_WIDTH=0.075</text>
<text x="261.7" y="213.2">MM</text>
<text x="263.3" y="214.4">MM</text>
<text x="211.5" y="216.4">0603</text>
<text x="245.2" y="218.6">1</text>
<text x="245.2" y="224.1">2</text>
<text x="247.4" y="223.4">10V</text>
<text x="247.4" y="222.3">10%</text>
<text x="247.4" y="225.7">402</text>
<text x="247.4" y="224.6">X5R</text>
<text x="206" y="229">BYPASS=U0500.B11:12.7mm</text>
<text x="220.6" y="230.2">BYPASS=U0500.B11:12.7mm</text>
<text x="224.2" y="231.3">BYPASS=U0500.B11:6.35mm</text>
<text x="206.2" y="244.1">1</text>
<text x="219.8" y="244.1">2</text>
<text x="245.8" y="245.9">VOLTAGE=1.05V</text>
<text x="245.8" y="243.5">MIN_LINE_WIDTH=0.2</text>
<text x="245.8" y="244.7">MIN_NECK_WIDTH=0.075</text>
<text x="261.7" y="243.5">MM</text>
<text x="263.3" y="244.7">MM</text>
<text x="211.5" y="246.7">0603</text>
<text x="245.2" y="248.9">1</text>
<text x="245.2" y="254.4">2</text>
<text x="247.4" y="253.7">10V</text>
<text x="247.4" y="252.6">10%</text>
<text x="247.4" y="256.1">402</text>
<text x="247.4" y="254.9">X5R</text>
<text x="198.5" y="259.3">BYPASS=U0500.B18:12.7mm</text>
<text x="213.1" y="260.5">BYPASS=U0500.B18:12.7mm</text>
<text x="222.9" y="261.6">BYPASS=U0500.B18:6.35mm</text>
</g>
<g font-size="1.1">
<text x="272.5" y="125.3">1</text>
<text x="286.9" y="125.3">1</text>
<text x="265" y="131.3">CERM-X5R</text>
<text x="268.7" y="128.9">20%</text>
<text x="269.5" y="130">4V</text>
<text x="272.5" y="130.8">2</text>
<text x="279.6" y="131.3">CERM-X5R</text>
<text x="283.3" y="128.9">20%</text>
<text x="284.1" y="130">4V</text>
<text x="286.9" y="130.8">2</text>
<text x="266.5" y="132.4">0805-1</text>
<text x="281.1" y="132.4">0805-1</text>
<text x="272.5" y="155.6">1</text>
<text x="286.9" y="155.6">1</text>
<text x="265" y="161.6">CERM-X5R</text>
<text x="268.7" y="159.2">20%</text>
<text x="269.5" y="160.3">4V</text>
<text x="272.5" y="161.1">2</text>
<text x="279.6" y="161.6">CERM-X5R</text>
<text x="283.3" y="159.2">20%</text>
<text x="284.1" y="160.3">4V</text>
<text x="286.9" y="161.1">2</text>
<text x="266.5" y="162.8">0805-1</text>
<text x="281.1" y="162.8">0805-1</text>
<text x="220.2" y="192">20%</text>
<text x="223.9" y="188.3">1</text>
<text x="234.8" y="192">20%</text>
<text x="238.5" y="188.3">1</text>
<text x="216.5" y="194.3">CERM-X5R</text>
<text x="218" y="195.5">0805-1</text>
<text x="221" y="193.1">4V</text>
<text x="223.9" y="193.7">2</text>
<text x="231.1" y="194.3">CERM-X5R</text>
<text x="232.6" y="195.5">0805-1</text>
<text x="235.5" y="193.1">4V</text>
<text x="238.5" y="193.7">2</text>
<text x="223.9" y="218.6">1</text>
<text x="238.5" y="218.6">1</text>
<text x="216.5" y="224.6">CERM-X5R</text>
<text x="218" y="225.7">0805-1</text>
<text x="220.2" y="222.3">20%</text>
<text x="221" y="223.4">4V</text>
<text x="223.9" y="224.1">2</text>
<text x="231.1" y="224.6">CERM-X5R</text>
<text x="232.6" y="225.7">0805-1</text>
<text x="234.8" y="222.3">20%</text>
<text x="235.5" y="223.4">4V</text>
<text x="238.5" y="224.1">2</text>
<text x="223.9" y="248.9">1</text>
<text x="238.5" y="248.9">1</text>
<text x="216.5" y="254.9">CERM-X5R</text>
<text x="218" y="256.1">0805-1</text>
<text x="220.2" y="252.6">20%</text>
<text x="221" y="253.7">4V</text>
<text x="223.9" y="254.4">2</text>
<text x="231.1" y="254.9">CERM-X5R</text>
<text x="232.6" y="256.1">0805-1</text>
<text x="234.8" y="252.6">20%</text>
<text x="235.5" y="253.7">4V</text>
<text x="238.5" y="254.4">2</text>
</g>
<g font-size="1">
<text x="212" y="22.9">55</text>
<text x="214.2" y="22.9">51</text>
<text x="216.4" y="22.9">42</text>
<text x="218.6" y="22.9">38 17</text>
<text x="222.9" y="22.9">16</text>
<text x="224.4" y="23.7">64</text>
<text x="225.1" y="22.9">15</text>
<text x="226.6" y="23.7">62</text>
<text x="227.3" y="22.9">11 8</text>
<text x="228.8" y="23.7">59</text>
<text x="231" y="22.9">6</text>
<text x="231" y="23.7">58</text>
<text x="28.3" y="25.3">42 34</text>
<text x="32.6" y="25.3">29</text>
<text x="34.8" y="26.2">74</text>
<text x="34.8" y="25.3">28</text>
<text x="37" y="26.2">64 62</text>
<text x="37" y="25.3">18 17</text>
<text x="41.3" y="26.2">60</text>
<text x="41.3" y="25.3">16</text>
<text x="43.5" y="26.2">59</text>
<text x="43.5" y="25.3">15</text>
<text x="45.7" y="26.2">58</text>
<text x="45.7" y="25.3">13</text>
<text x="47.9" y="26.2">57</text>
<text x="47.9" y="25.3">8</text>
<text x="115.5" y="26.2">59</text>
<text x="115.5" y="25.3">36</text>
<text x="117.7" y="26.2">56</text>
<text x="117.7" y="25.3">30</text>
<text x="119.9" y="26.2">45</text>
<text x="119.9" y="25.3">26</text>
<text x="122.1" y="26.2">44</text>
<text x="122.1" y="25.3">18</text>
<text x="124.3" y="26.2">43 42</text>
<text x="124.3" y="25.3">17 15</text>
<text x="126.4" y="24.4">74</text>
<text x="128.6" y="26.2">41</text>
<text x="128.6" y="24.4">65</text>
<text x="128.6" y="25.3">13</text>
<text x="130.8" y="26.2">40</text>
<text x="130.8" y="24.4">64</text>
<text x="130.8" y="25.3">12</text>
<text x="133" y="26.2">39 38</text>
<text x="133" y="24.4">62 61</text>
<text x="133" y="25.3">11 8</text>
<text x="317.5" y="25.3">55</text>
<text x="319.7" y="25.3">51 42</text>
<text x="324" y="25.3">38</text>
<text x="326.2" y="25.3">17</text>
<text x="328.4" y="25.3">16</text>
<text x="329.9" y="26.2">64</text>
<text x="330.6" y="25.3">15 11</text>
<text x="332.1" y="26.2">62 59</text>
<text x="334.9" y="25.3">8</text>
<text x="336.4" y="25.3">6</text>
<text x="336.4" y="26.2">58</text>
<text x="126.4" y="47.4">74</text>
<text x="128.6" y="47.4">65</text>
<text x="130.8" y="47.4">64</text>
<text x="133" y="47.4">62 61</text>
<text x="28.3" y="48.3">64 62</text>
<text x="32.6" y="48.3">59</text>
<text x="34.8" y="48.3">58</text>
<text x="37" y="48.3">57 46</text>
<text x="41.3" y="48.3">18</text>
<text x="43.5" y="48.3">14</text>
<text x="45.7" y="48.3">11</text>
<text x="47.9" y="48.3">8</text>
<text x="115.5" y="49.2">59</text>
<text x="115.5" y="48.3">36</text>
<text x="117.7" y="49.2">56</text>
<text x="117.7" y="48.3">30</text>
<text x="119.9" y="49.2">45</text>
<text x="119.9" y="48.3">26</text>
<text x="122.1" y="49.2">44</text>
<text x="122.1" y="48.3">18</text>
<text x="124.3" y="49.2">43 42</text>
<text x="124.3" y="48.3">17 15</text>
<text x="128.6" y="49.2">41</text>
<text x="128.6" y="48.3">13</text>
<text x="130.8" y="49.2">40</text>
<text x="130.8" y="48.3">12</text>
<text x="133" y="49.2">39 38</text>
<text x="133" y="48.3">11 8</text>
<text x="212" y="50.7">55</text>
<text x="214.2" y="50.7">51</text>
<text x="216.4" y="50.7">42</text>
<text x="218.6" y="50.7">38 17</text>
<text x="222.9" y="50.7">16</text>
<text x="224.4" y="51.6">64</text>
<text x="225.1" y="50.7">15</text>
<text x="226.6" y="51.6">62</text>
<text x="227.3" y="50.7">11 8</text>
<text x="228.8" y="51.6">59</text>
<text x="231" y="50.7">6</text>
<text x="231" y="51.6">58</text>
<text x="317.5" y="50.7">55</text>
<text x="319.7" y="50.7">51 42</text>
<text x="324" y="50.7">38</text>
<text x="326.2" y="50.7">17</text>
<text x="328.4" y="50.7">16</text>
<text x="329.9" y="51.6">64</text>
<text x="330.6" y="50.7">15 11</text>
<text x="332.1" y="51.6">62 59</text>
<text x="334.9" y="50.7">8</text>
<text x="336.4" y="50.7">6</text>
<text x="336.4" y="51.6">58</text>
<text x="28.3" y="71.3">64 62</text>
<text x="32.6" y="71.3">59</text>
<text x="34.8" y="71.3">58</text>
<text x="37" y="71.3">57 46</text>
<text x="41.3" y="71.3">18</text>
<text x="43.5" y="71.3">14</text>
<text x="45.7" y="71.3">11</text>
<text x="47.9" y="71.3">8</text>
<text x="224.4" y="78.6">62</text>
<text x="226.6" y="78.6">58</text>
<text x="228.8" y="78.6">11</text>
<text x="231" y="78.6">8</text>
<text x="28.3" y="94.3">64 62</text>
<text x="32.6" y="94.3">59</text>
<text x="34.8" y="94.3">58</text>
<text x="37" y="94.3">57 46</text>
<text x="41.3" y="94.3">18</text>
<text x="43.5" y="94.3">14</text>
<text x="45.7" y="94.3">11</text>
<text x="47.9" y="94.3">8</text>
<text x="132" y="118.6">55</text>
<text x="134.2" y="118.6">51</text>
<text x="136.4" y="118.6">42</text>
<text x="138.6" y="118.6">38 17</text>
<text x="142.9" y="118.6">16</text>
<text x="144.4" y="119.5">64</text>
<text x="145.1" y="118.6">15</text>
<text x="146.6" y="119.5">62</text>
<text x="147.3" y="118.6">11 8</text>
<text x="148.8" y="119.5">59</text>
<text x="151" y="118.6">6</text>
<text x="151" y="119.5">58</text>
<text x="337.5" y="118.6">8</text>
<text x="338.9" y="118.6">12</text>
<text x="28.3" y="123.1">59 56</text>
<text x="28.3" y="122.3">36 30</text>
<text x="32.6" y="123.1">45</text>
<text x="32.6" y="122.3">26</text>
<text x="34.8" y="123.1">44</text>
<text x="34.8" y="122.3">18</text>
<text x="37" y="123.1">43 42</text>
<text x="37" y="122.3">17 15</text>
<text x="39.1" y="121.4">74</text>
<text x="41.3" y="123.1">41</text>
<text x="41.3" y="122.3">13</text>
<text x="41.3" y="121.4">65</text>
<text x="43.5" y="123.1">40</text>
<text x="43.5" y="122.3">12</text>
<text x="43.5" y="121.4">64</text>
<text x="45.7" y="123.1">39</text>
<text x="45.7" y="122.3">11</text>
<text x="45.7" y="121.4">62</text>
<text x="47.9" y="123.1">38</text>
<text x="47.9" y="122.3">8</text>
<text x="47.9" y="121.4">61</text>
<text x="337.5" y="149">8</text>
<text x="43.5" y="150.1">58</text>
<text x="45.7" y="150.1">17</text>
<text x="47.9" y="150.1">8</text>
<text x="289" y="179.3">8</text>
<text x="140.7" y="211.9">62</text>
<text x="142.9" y="211.9">58</text>
<text x="145.1" y="211.9">11</text>
<text x="147.3" y="211.9">8</text>
<text x="289" y="211.9">8</text>
<text x="290.4" y="211.9">12</text>
<text x="289" y="242.3">8</text>
<text x="290.4" y="242.3">14</text>
<text x="358.1" y="250.7">R</text>
</g>
</svg>
